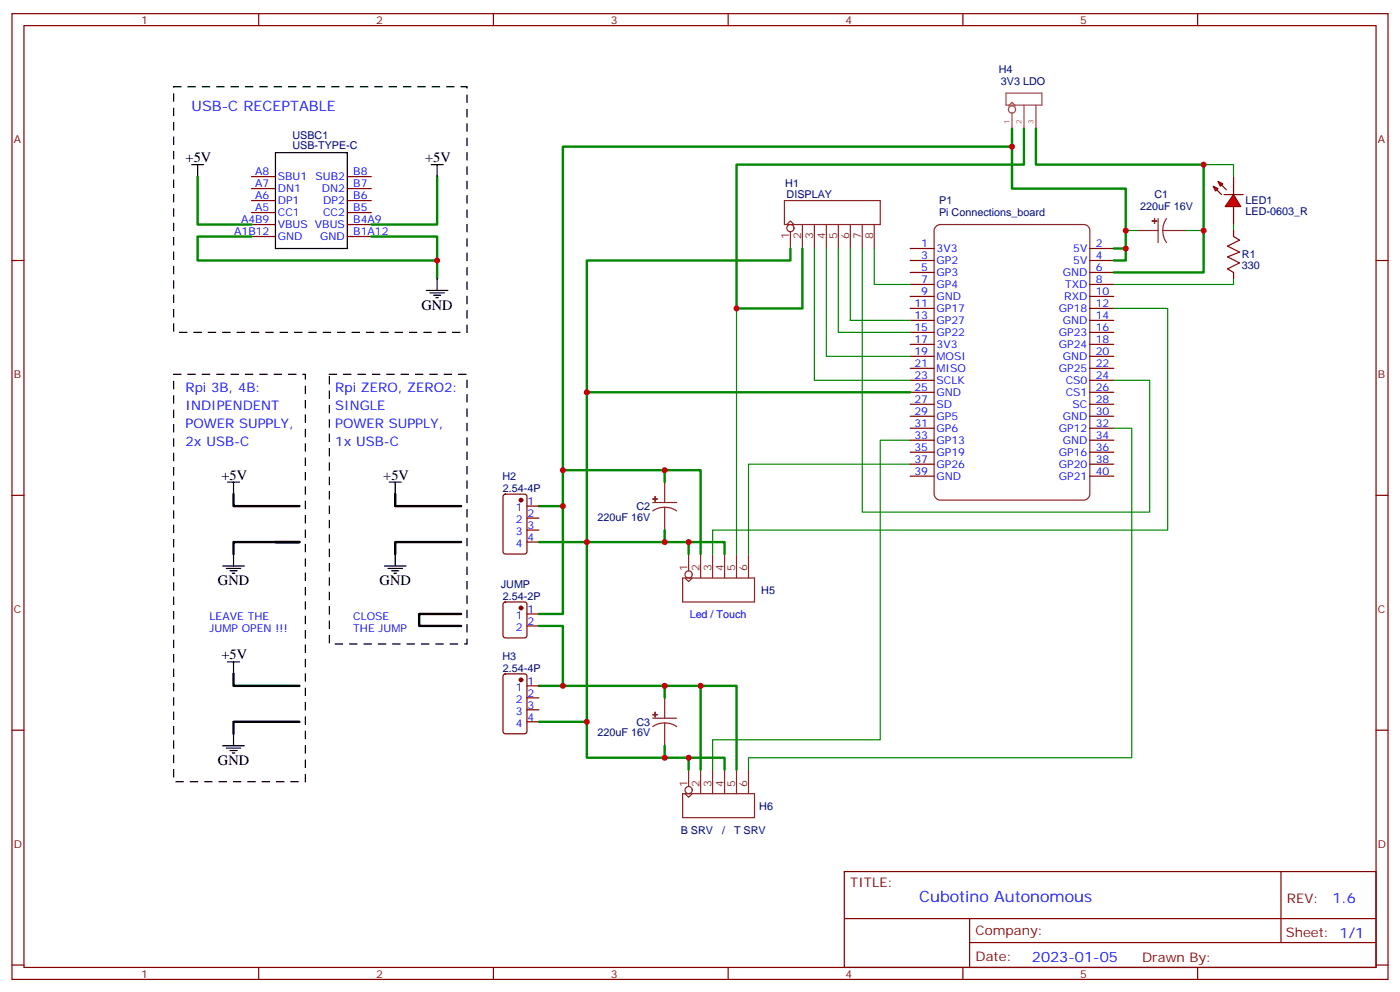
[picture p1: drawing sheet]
<svg xmlns="http://www.w3.org/2000/svg" width="412mm" height="292mm" viewBox="0 0 412 292" stroke-linecap="round" stroke-linejoin="round" font-family="sans-serif">
<g fill="none" stroke="#870000" stroke-width=".35">
<path d="M3.5 4h405.4v284.4h-405.4zM7.1 7.5h398.2v277.3h-398.2zM76.2 4v3.5M145.3 4v3.5M214.5 4v3.5M283.6 4v3.5M352.8 4v3.5M74.1 59.1h7M74.1 55.5h7M74.1 52h7M102.3 59.1h7.1M102.3 55.5h7.1"/>
<path d="M102.3 52h7.1M3.5 76.7h3.6M74.1 69.6h7M74.1 66.1h7M74.1 62.6h7M102.3 69.6h7.1M102.3 66.1h7.1M102.3 62.6h7.1M268.1 76.7h7.1M268.1 73.2h7.1M321 76.7h7.1M321 73.2h7.1"/>
<path d="M405.3 76.7h3.6M268.1 80.2h7.1M268.1 83.7h7.1M268.1 87.3h7.1M268.1 90.8h7.1M268.1 94.3h7.1M268.1 97.9h7.1M321 80.2h7.1M321 83.7h7.1M321 87.3h7.1M321 90.8h7.1M321 94.3h7.1"/>
<path d="M321 97.9h7.1M268.1 101.4h7.1M268.1 104.9h7.1M268.1 108.4h7.1M268.1 112h7.1M268.1 115.5h7.1M268.1 119h7.1M321 101.4h7.1M321 104.9h7.1M321 108.4h7.1M321 112h7.1M321 115.5h7.1"/>
<path d="M321 119h7.1M268.1 122.6h7.1M268.1 126.1h7.1M268.1 129.6h7.1M268.1 133.1h7.1M268.1 136.7h7.1M321 122.6h7.1M321 126.1h7.1M321 129.6h7.1M321 133.1h7.1M321 136.7h7.1M3.5 145.8h3.6"/>
<path d="M268.1 140.2h7.1M321 140.2h7.1M405.3 145.8h3.6M3.5 215h3.6M405.3 215h3.6M248.7 256.6h156.6v28.2h-156.6zM377.3 256.6v20.9M248.7 270.5h156.5M285.6 277.5h119.6M285.6 270.5v14.1M3.5 284.1h3.6M76.2 284.8v3.6"/>
<path d="M145.3 284.8v3.6M214.5 284.8v3.6M283.6 284.8v3.6M352.8 284.8v3.6M405.3 284.1h3.6"/>
</g>
<g fill="none" stroke="#a64a4a" stroke-width=".35">
<path d="M296.3 27.4h10.6v3.5h-10.6zM297 31.2l1.1-1.1 1.1 1.1M298.1 33.1v4.8M301.6 30.9v7M305.2 30.9v7"/>
<circle cx="298.1" cy="32.2" r="1.06"/>
</g>
<path d="M81.1 44.9h21.2v28.3h-21.2zM125.6 85.5h6.3M126.6 86.2h4.3M127.7 86.9h2.1M128.4 87.6h.7M128.8 82v3.5" fill="none" stroke="#000" stroke-width=".35"/>
<path d="M74.1 69.6h-15.9v7.1h70.6M109.4 69.6h19.4v12.4" fill="none" stroke="#008700" stroke-width=".71"/>
<g fill="none" stroke="#8c2424" stroke-width=".35">
<path d="M231.1 59.1h28.2v7h-28.2zM231.8 66.1l1-1 1.1 1M232.8 68.2v5M236.4 66.1v7.1M239.9 66.1v7.1M243.4 66.1v7.1M246.9 66.1v7.1M250.5 66.1v7.1M254 66.1v7.1M257.5 66.1v7.1M275.8 66.6l1.1-.5h42.4a1.76 1.76 0 0 1 1.7 1.8v77.6a1.89 1.89 0 0 1-1.7 1.7h-42.4a1.89 1.89 0 0 1-1.7-1.7v-77.6zM335.1 67.9h6"/>
<path d="M341.1 64.3v7.1M342.5 67.9l.3 1.8 .8 1.7M342.5 67.9h6.7M343.6 64.3l-.8 1.7-.3 1.9M192.3 148h7M195.8 149.4l1.8 .2 1.7 .8M195.8 149.4l-1.9 .2-1.6 .8M195.8 142v6M195.8 149.4v6.7M192.3 211.5h7M195.8 212.9l1.8 .2 1.7 .8M195.8 212.9l-1.9 .2-1.6 .8"/>
<path d="M195.8 205.5v6M195.8 212.9v6.7"/>
<circle cx="232.8" cy="67.2" r="1.06"/>
</g>
<g fill="#8c2424" stroke="#8c2424" stroke-width=".35">
<path d="M340.1 64.3v1.5z"/>
<path d="M339.4 65.1h1.4z"/>
<path d="M192.3 146.9h1.4z"/>
<path d="M193 146.2v1.4z"/>
<path d="M192.3 210.4h1.4z"/>
<path d="M193 209.7v1.4z"/>
</g>
<path d="M239.9 73.2v38.8h28.2M243.4 73.2v31.7h24.7M246.9 73.2v24.7h21.2M250.5 73.2v21.1h17.6M257.5 73.2v10.5h10.6" fill="none" stroke="#008700" stroke-width=".35"/>
<g fill="#f00" stroke="#870000" stroke-width=".35">
<path d="M363.4 57.3l2.1 3.5h-4.6z"/>
<path d="M360.5 57.3h5.7z"/>
</g>
<g fill="#870000" stroke="#870000" stroke-width=".35">
<path d="M358.4 55.9l1.4 1.4z"/>
<path d="M359.8 54.5l1.4 1.4z"/>
</g>
<g fill="#f00" stroke="#870000" stroke-width=".35">
<path d="M357.4 54.8l1.4 .7-.7 .7z"/>
<path d="M358.8 53.4l1.4 .7-.7 .7z"/>
</g>
<g fill="none" stroke="#870000" stroke-width=".35">
<path d="M363.4 52v5.3M363.4 60.8v5.3M363.4 67.9v1.7M363.4 80.2v1.8M148.4 145.7l.5-.2h5.6l.7 .4v16.5l-.4 .7h-5.9l-.7-.4v-16.5zM155.2 149h3.5M155.2 152.5h3.5M155.2 156.1h3.5M155.2 159.6h3.5M148.4 177.4l.5-.2h5.6l.7 .5v9.4l-.4 .7h-5.9l-.7-.4v-9.5zM148.4 198.6l.5-.2h5.6l.7 .4v16.5l-.4 .7h-5.9l-.7-.4v-16.5zM155.2 180.8h3.5"/>
<path d="M155.2 184.3h3.5M155.2 201.9h3.5M155.2 205.5h3.5M155.2 209h3.5M155.2 212.5h3.5"/>
</g>
<path d="M354.5 48.5h8.9v3.5M254 73.2v77.6h84.7v-38.8h-10.6M331.6 67.9h3.5M349.2 67.9h5.3M363.4 66.1v1.8M217 90.8v72.3M328.1 90.8h15.9v65.3h-134.1v7M363.4 82v1.7h-35.3M268.1 136.7h-47.6v26.4M268.1 129.6h-8.8v88.2h-49.4v8.8M328.1 126.1h5.3v97h-112.9v3.5" fill="none" stroke="#008700" stroke-width=".35"/>
<g fill="none" stroke="#008700" stroke-width=".71">
<path d="M298.1 37.9v5.3h-132.3v95.2M301.6 37.9v10.6h-84.6v42.3h19.4v-17.6M305.2 37.9v10.6h49.3v31.7h-26.4M58.2 52v14.1h15.9M128.8 52v14.1h-19.4M298.1 43.2v12.3h33.5v17.7h-3.5M232.8 73.2v3.5h-59.9v135.8M331.6 73.2v3.5h-3.5M172.9 115.5h95.2M195.8 138.4v3.6M158.7 149h7.1v-10.6h40.6v24.7M158.7 159.6h37.1"/>
<path d="M165.8 149v31.8h-7.1M195.8 156.1v3.5h7M202.8 163.1v-3.5h10.6v3.5M158.7 184.3h7.1v17.6M158.7 201.9h47.7v24.7M158.7 212.5h14.2v10.6h22.9M195.8 219.6v3.5h17.6v3.5M195.8 201.9v3.6M206.4 201.9h10.6v24.7M202.8 223.1v3.5"/>
</g>
<g fill="none" stroke="#000" stroke-width=".35">
<path d="M56.4 48.5h3.6M58.2 48.5v3.5M127 48.5h3.5M128.8 48.5v3.5M67 142h3.6M68.8 142v3.5M114.7 142h3.5M116.4 142v3.5M65.6 166.7h6.4M66.7 167.4h4.2M67.7 168.1h2.1M68.4 168.8h.7"/>
<path d="M68.8 163.1v3.6M113.2 166.7h6.4M114.3 167.4h4.2M115.4 168.1h2.1M116.1 168.8h.7M116.4 163.1v3.6M67 194.9h3.6M68.8 194.9v3.5M65.6 219.6h6.4M68.8 216v3.6M66.7 220.3h4.2M67.7 221h2.1"/>
<path d="M68.4 221.7h.7"/>
</g>
<g fill="none" stroke="#8c2424" stroke-width=".35">
<path d="M201.1 170.2h21.1v7h-21.1zM201.8 170.2l1 1 1.1-1M202.8 163.1v5M206.4 163.1v7.1M209.9 163.1v7.1M213.4 163.1v7.1M217 163.1v7.1M220.5 163.1v7.1M201.1 233.7h21.1v7h-21.1zM201.8 233.7l1 1 1.1-1M202.8 226.6v5M206.4 226.6v7.1"/>
<path d="M209.9 226.6v7.1M213.4 226.6v7.1M217 226.6v7.1M220.5 226.6v7.1"/>
<circle cx="202.8" cy="169.1" r="1.06"/>
<circle cx="202.8" cy="232.6" r="1.06"/>
</g>
<path d="M363.4 69.6l1.7 1.1-3.5 1.8 3.5 1.7-3.5 1.4 3.5 1.8-3.5 1.8 1.8 1" fill="none" stroke="#a10000" stroke-width=".35"/>
<g fill="#870000" stroke="#870000" stroke-width=".35">
<circle cx="153.5" cy="147.2" r=".53"/>
<circle cx="153.5" cy="200.2" r=".53"/>
<circle cx="153.5" cy="179" r=".53"/>
</g>
<path d="M68.8 145.5v3.5h19.4M81.1 159.6h7.1h-19.4v3.5M116.4 145.5v3.5h19.4M135.8 159.6h-19.4v3.5M68.8 198.4v3.5h19.4M135.8 180.8h-12.3v3.5h12.3M88.2 212.5h-19.4v3.5" fill="none" stroke="#000" stroke-width=".71"/>
<path d="M51.2 25.5h86.4v72.4h-86.4v-72.4M51.2 110.2h38.8v120h-38.8zM97 110.2h40.6v79.4h-40.6v-79.4" fill="none" stroke="#000" stroke-width=".35" stroke-dasharray="2.1 2.1"/>
<g fill="#c00">
<circle cx="217" cy="90.8" r=".88"/>
<circle cx="331.6" cy="67.9" r=".88"/>
<circle cx="354.5" cy="67.9" r=".88"/>
<circle cx="354.5" cy="48.5" r=".88"/>
<circle cx="202.8" cy="159.6" r=".88"/>
<circle cx="202.8" cy="223.1" r=".88"/>
<circle cx="206.4" cy="201.9" r=".88"/>
<circle cx="165.8" cy="201.9" r=".88"/>
<circle cx="195.8" cy="201.9" r=".88"/>
<circle cx="195.8" cy="223.1" r=".88"/>
<circle cx="195.8" cy="159.6" r=".88"/>
<circle cx="172.9" cy="159.6" r=".88"/>
<circle cx="172.9" cy="212.5" r=".88"/>
<circle cx="165.8" cy="149" r=".88"/>
<circle cx="195.8" cy="138.4" r=".88"/>
<circle cx="128.8" cy="76.7" r=".88"/>
<circle cx="172.9" cy="115.5" r=".88"/>
<circle cx="165.8" cy="138.4" r=".88"/>
<circle cx="331.6" cy="73.2" r=".88"/>
<circle cx="298.1" cy="43.2" r=".88"/>
</g>
<text font-size="4.6" fill="#00f" x="270.8" y="265.6">Cubotino Autonomous</text>
<g font-size="4.2" fill="#00f">
<text x="56.4" y="32.6">USB-C RECEPTABLE</text>
<text x="392.5" y="265.9">1.6</text>
<text x="304" y="283.2">2023-01-05</text>
</g>
<g font-size="4.2">
<text x="54.7" y="47.8">+5V</text>
<text x="125.2" y="47.8">+5V</text>
<text x="124.2" y="91.2">GND</text>
<text x="65.3" y="141.3">+5V</text>
<text x="112.9" y="141.3">+5V</text>
<text x="64.2" y="172.3">GND</text>
<text x="111.8" y="172.3">GND</text>
<text x="65.3" y="194.2">+5V</text>
<text x="64.2" y="225.2">GND</text>
</g>
<g font-size="3.9" fill="#00f">
<text x="54.7" y="115.5">Rpi 3B, 4B:</text>
<text x="98.8" y="115.5">Rpi ZERO, ZERO2:</text>
<text x="54.7" y="120.8">INDIPENDENT</text>
<text x="98.8" y="120.8">SINGLE</text>
<text x="54.7" y="131.4">2x USB-C</text>
<text x="54.7" y="126.1">POWER SUPPLY,</text>
<text x="98.8" y="131.4">1x USB-C</text>
<text x="98.8" y="126.1">POWER SUPPLY,</text>
</g>
<g font-size="3.9" fill="#800">
<text x="250.5" y="261.2">TITLE:</text>
<text x="379.1" y="265.9">REV:</text>
<text x="287.4" y="275.4">Company:</text>
<text x="378.7" y="276">Sheet: 1/1</text>
<text x="287.4" y="283.1">Date:</text>
<text x="336.4" y="283.2">Drawn By:</text>
</g>
<g font-size="3.2" fill="#800">
<text x="41.6" y="7">1</text>
<text x="110.8" y="7">2</text>
<text x="179.9" y="7">3</text>
<text x="249.1" y="7">4</text>
<text x="318.2" y="7">5</text>
<text x="4.1" y="42.1">A</text>
<text x="405.9" y="42.1">A</text>
<text x="4.1" y="111.3">B</text>
<text x="405.9" y="111.3">B</text>
<text x="4.1" y="180.4">C</text>
<text x="405.9" y="180.4">C</text>
<text x="4.1" y="249.6">D</text>
<text x="405.9" y="249.6">D</text>
<text x="41.6" y="287.8">1</text>
<text x="110.8" y="287.8">2</text>
<text x="179.9" y="287.8">3</text>
<text x="249.1" y="287.8">4</text>
<text x="318.2" y="287.8">5</text>
</g>
<g font-size="3.2" fill="#000080">
<text x="294.2" y="21.4">H4</text>
<text x="294.9" y="24.9">3V3 LDO</text>
<text x="86.1" y="40.8">USBC1</text>
<text x="86.1" y="43.9">USB-TYPE-C</text>
<text x="231.3" y="54.9">H1</text>
<text x="231.7" y="58.4">DISPLAY</text>
<text x="340.1" y="58.4">C1</text>
<text x="276.6" y="63.7">Pi Connections_board</text>
<text x="276.7" y="60.2">P1</text>
<text x="335.9" y="61.9">220uF 16V</text>
<text x="366.9" y="63.4">LED-0603_R</text>
<text x="366.9" y="60.2">LED1</text>
<text x="365.8" y="76.1">R1</text>
<text x="365.8" y="79.3">330</text>
<text x="148" y="141.3">H2</text>
<text x="148.1" y="144.9">2.54-4P</text>
<text x="176" y="153.3">220uF 16V</text>
<text x="187.5" y="150.3">C2</text>
<text x="147.5" y="173.1">JUMP</text>
<text x="148.1" y="176.6">2.54-2P</text>
<text x="224.3" y="174.9">H5</text>
<text x="148" y="194.2">H3</text>
<text x="148.1" y="197.8">2.54-4P</text>
<text x="187.5" y="213.7">C3</text>
<text x="176" y="216.8">220uF 16V</text>
<text x="223.7" y="238.3">H6</text>
<text x="200.5" y="245.5">B SRV</text>
<text x="212.7" y="245.5">/</text>
<text x="216.2" y="245.5">T SRV</text>
</g>
<g font-size="3.2" fill="#00f">
<text x="75.2" y="51.6">A8</text>
<text x="81.8" y="53.1">SBU1</text>
<text x="92.9" y="53.1">SUB2</text>
<text x="104.1" y="51.6">B8</text>
<text x="75.2" y="58.7">A6</text>
<text x="75.2" y="55.2">A7</text>
<text x="81.8" y="56.6">DN1</text>
<text x="94.8" y="56.6">DN2</text>
<text x="104.1" y="58.7">B6</text>
<text x="104.1" y="55.2">B7</text>
<text x="71" y="65.8">A4B9</text>
<text x="75.2" y="62.2">A5</text>
<text x="81.8" y="63.6">CC1</text>
<text x="81.8" y="60.1">DP1</text>
<text x="95.2" y="63.6">CC2</text>
<text x="95.2" y="60.1">DP2</text>
<text x="104.1" y="65.8">B4A9</text>
<text x="104.1" y="62.2">B5</text>
<text x="69" y="69.3">A1B12</text>
<text x="81.8" y="70.7">GND</text>
<text x="81.8" y="67.2">VBUS VBUS</text>
<text x="94.3" y="70.7">GND</text>
<text x="104.1" y="69.3">B1A12</text>
<text x="271.4" y="72.8">1</text>
<text x="271.4" y="76.3">3</text>
<text x="275.9" y="74.2">3V3</text>
<text x="275.9" y="77.8">GP2</text>
<text x="316.1" y="74.2">5V</text>
<text x="316.1" y="77.8">5V</text>
<text x="322.8" y="72.8">2</text>
<text x="322.8" y="76.3">4</text>
<text x="271.4" y="79.9">5</text>
<text x="271.4" y="83.4">7</text>
<text x="275.9" y="81.3">GP3</text>
<text x="313" y="81.3">GND</text>
<text x="322.8" y="79.9">6</text>
<text x="322.8" y="83.4">8</text>
<text x="271.4" y="86.9">9</text>
<text x="275.9" y="84.8">GP4</text>
<text x="275.9" y="88.3">GND</text>
<text x="313.5" y="88.3">RXD</text>
<text x="313.7" y="84.8">TXD</text>
<text x="322.8" y="86.9">10</text>
<text x="269.4" y="90.5">11</text>
<text x="269.4" y="94">13</text>
<text x="275.9" y="91.9">GP17</text>
<text x="275.9" y="95.4">GP27</text>
<text x="311.9" y="91.9">GP18</text>
<text x="313" y="95.4">GND</text>
<text x="322.8" y="90.5">12</text>
<text x="322.8" y="94">14</text>
<text x="269.4" y="97.5">15</text>
<text x="269.4" y="101">17</text>
<text x="275.9" y="98.9">GP22</text>
<text x="311.9" y="98.9">GP23</text>
<text x="322.8" y="97.5">16</text>
<text x="322.8" y="101">18</text>
<text x="269.4" y="104.6">19</text>
<text x="275.9" y="102.4">3V3</text>
<text x="275.9" y="106">MOSI</text>
<text x="311.9" y="102.4">GP24</text>
<text x="313" y="106">GND</text>
<text x="322.8" y="104.6">20</text>
<text x="269.4" y="108.1">21</text>
<text x="269.4" y="111.6">23</text>
<text x="275.9" y="109.5">MISO</text>
<text x="275.9" y="113">SCLK</text>
<text x="311.9" y="109.5">GP25</text>
<text x="313.9" y="113">CS0</text>
<text x="322.8" y="108.1">22</text>
<text x="322.8" y="111.6">24</text>
<text x="269.4" y="115.1">25</text>
<text x="269.4" y="118.7">27</text>
<text x="275.9" y="116.6">GND</text>
<text x="313.9" y="116.6">CS1</text>
<text x="322.8" y="115.1">26</text>
<text x="322.8" y="118.7">28</text>
<text x="269.4" y="122.2">29</text>
<text x="269.4" y="125.7">31</text>
<text x="275.9" y="120.1">SD</text>
<text x="275.9" y="123.6">GP5</text>
<text x="313" y="123.6">GND</text>
<text x="315.9" y="120.1">SC</text>
<text x="322.8" y="122.2">30</text>
<text x="322.8" y="125.7">32</text>
<text x="269.4" y="129.3">33</text>
<text x="275.9" y="127.1">GP6</text>
<text x="275.9" y="130.7">GP13</text>
<text x="311.9" y="127.1">GP12</text>
<text x="313" y="130.7">GND</text>
<text x="322.8" y="129.3">34</text>
<text x="269.4" y="132.8">35</text>
<text x="269.4" y="136.3">37</text>
<text x="275.9" y="134.2">GP19</text>
<text x="275.9" y="137.7">GP26</text>
<text x="311.9" y="134.2">GP16</text>
<text x="311.9" y="137.7">GP20</text>
<text x="322.8" y="132.8">36</text>
<text x="322.8" y="136.3">38</text>
<text x="269.4" y="139.8">39</text>
<text x="275.9" y="141.3">GND</text>
<text x="311.9" y="141.3">GP21</text>
<text x="322.8" y="139.8">40</text>
<text x="155.4" y="148.7">1</text>
<text x="151.9" y="150.4">1</text>
<text x="151.9" y="154">2</text>
<text x="155.4" y="152.2">2</text>
<text x="155.4" y="155.7">3</text>
<text x="151.9" y="157.5">3</text>
<text x="151.9" y="161">4</text>
<text x="155.4" y="159.2">4</text>
<text x="61.7" y="182.5">LEAVE THE</text>
<text x="104.1" y="182.5">CLOSE</text>
<text x="151.9" y="182.2">1</text>
<text x="151.9" y="185.7">2</text>
<text x="155.4" y="180.4">1</text>
<text x="155.4" y="183.9">2</text>
<text x="203.2" y="181.9">Led / Touch</text>
<text x="61.7" y="186.1">JUMP OPEN !!!</text>
<text x="104.1" y="186.1">THE JUMP</text>
<text x="151.9" y="203.3">1</text>
<text x="155.4" y="201.6">1</text>
<text x="151.9" y="206.9">2</text>
<text x="155.4" y="205.1">2</text>
<text x="155.4" y="208.6">3</text>
<text x="151.9" y="210.4">3</text>
<text x="151.9" y="213.9">4</text>
<text x="155.4" y="212.2">4</text>
</g>
<g font-size="3.2" fill="#8d2323">
<text x="232.5" y="70.2" transform="rotate(-90 232.5 70.2)">1</text>
<text x="236" y="70.2" transform="rotate(-90 236 70.2)">2</text>
<text x="239.5" y="70.2" transform="rotate(-90 239.5 70.2)">3</text>
<text x="243.1" y="70.2" transform="rotate(-90 243.1 70.2)">4</text>
<text x="246.6" y="70.2" transform="rotate(-90 246.6 70.2)">5</text>
<text x="250.1" y="70.2" transform="rotate(-90 250.1 70.2)">6</text>
<text x="253.6" y="70.2" transform="rotate(-90 253.6 70.2)">7</text>
<text x="257.2" y="70.2" transform="rotate(-90 257.2 70.2)">8</text>
<text x="202.5" y="168.1" transform="rotate(-90 202.5 168.1)">1</text>
<text x="206" y="168.1" transform="rotate(-90 206 168.1)">2</text>
<text x="209.5" y="168.1" transform="rotate(-90 209.5 168.1)">3</text>
<text x="213.1" y="168.1" transform="rotate(-90 213.1 168.1)">4</text>
<text x="216.6" y="168.1" transform="rotate(-90 216.6 168.1)">5</text>
<text x="220.1" y="168.1" transform="rotate(-90 220.1 168.1)">6</text>
<text x="202.5" y="231.6" transform="rotate(-90 202.5 231.6)">1</text>
<text x="206" y="231.6" transform="rotate(-90 206 231.6)">2</text>
<text x="209.5" y="231.6" transform="rotate(-90 209.5 231.6)">3</text>
<text x="213.1" y="231.6" transform="rotate(-90 213.1 231.6)">4</text>
<text x="216.6" y="231.6" transform="rotate(-90 216.6 231.6)">5</text>
<text x="220.1" y="231.6" transform="rotate(-90 220.1 231.6)">6</text>
</g>
<g font-size="2.1" fill="#a54b4b">
<text x="297.4" y="36.6" transform="rotate(-90 297.4 36.6)">1</text>
<text x="300.9" y="36.6" transform="rotate(-90 300.9 36.6)">2</text>
<text x="304.5" y="36.6" transform="rotate(-90 304.5 36.6)">3</text>
</g>
</svg>
